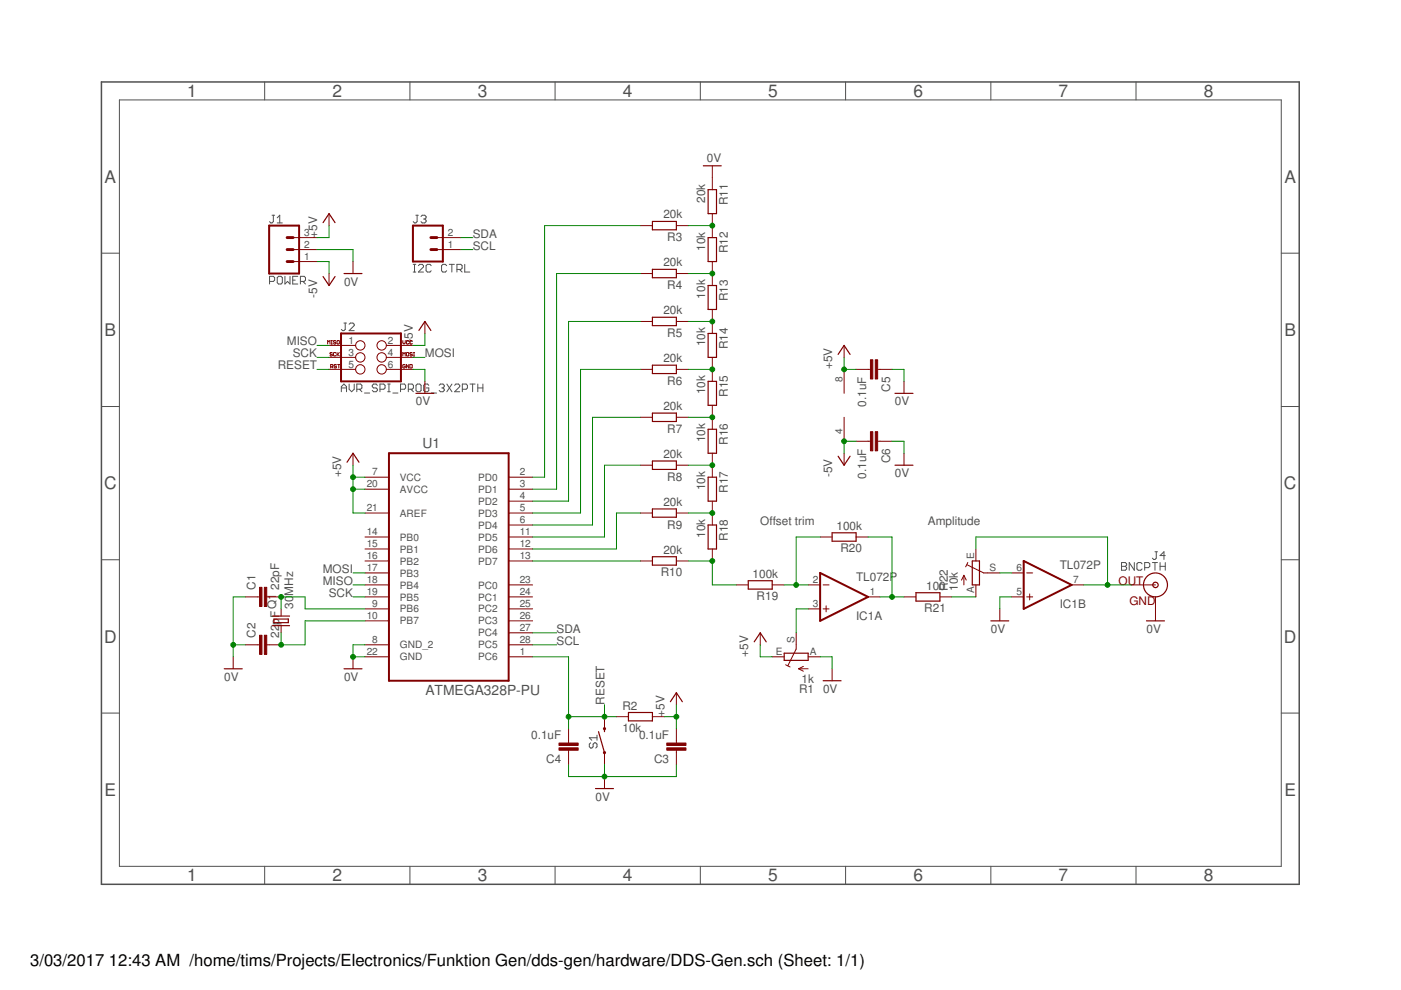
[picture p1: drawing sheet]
<svg xmlns="http://www.w3.org/2000/svg" width="297mm" height="210mm" viewBox="0 0 297 210" stroke-linecap="round" stroke-linejoin="round" font-family="sans-serif">
<path d="M21.5 17.4h254v170.1h-254z" fill="none" stroke="#505050" stroke-width=".32"/>
<g fill="none" stroke="#505050" stroke-width=".21">
<path d="M56.1 17.4v3.8M86.9 17.4v3.8M117.7 17.4v3.8M148.5 17.4v3.8M179.3 17.4v3.8M210.1 17.4v3.8M240.9 17.4v3.8M25.3 21.2h246.4v162.5h-246.4zM21.5 53.7h3.8M57.1 59.7h.9l.2-.3v-.5l-.2-.3h-.9v1.6M57.7 45.6h.5M58 45.6v1.4l-.3 .3h-.3l-.3-.3"/>
<path d="M58.8 47.3h1.1M58.8 46.2l.5-.6v1.7M59.1 58.6h.5l.3 .3v1l-.3 .3h-.5l-.3-.3v-1zM60.4 58.6v1.6l.6-.5 .5 .5v-1.6M62.1 59.4h.5M63.1 58.6h-1v1.6h1M63.7 59.7h.8l.3-.3v-.5l-.3-.3h-.8v1.6M64.2 59.7l.6 .5M87.6 57.7h.6M87.6 56h.6M87.9 56v1.7M88.2 45.6h.5"/>
<path d="M88.4 45.6v1.4l-.2 .3h-.3l-.3-.3M88.7 56.3l.3-.3h.5l.3 .3v.3l-1.1 1.1h1.1M89.3 45.9l.2-.3h.6l.2 .3v.3l-.2 .2M89.8 46.4h.3M90.1 46.4l.2 .3v.3l-.2 .3h-.6l-.2-.3M91.4 56.3l-.2-.3h-.6l-.3 .3v1.1l.3 .3h.6l.2-.3M94.7 56.3l-.3-.3h-.5l-.3 .3v1.1l.3 .3h.5l.3-.3M95.2 56h1.1M95.8 56v1.7M96.9 57.1h.8l.3-.2v-.6l-.3-.3h-.8v1.7M97.4 57.1l.6 .6M98.5 56v1.7h1.1"/>
<path d="M271.7 53.7h3.8M72.9 68.5h.6M73.2 68.5v1.3l-.3 .3h-.3l-.2-.3M74 68.7l.3-.2h.5l.3 .2v.3l-1.1 1.1h1.1M21.5 86.2h3.8M72.4 83.1v-1.1l.5-.6 .6 .6v1.1M72.4 82.3h1.1M74 81.4v1.1l.5 .6 .6-.6v-1.1M75.6 82.5h.9l.2-.2v-.6l-.2-.3h-.9v1.7M76.2 82.5l.5 .6M77.3 83.3h1.1M80 81.7l-.3-.3h-.5l-.3 .3v.3l.3 .3h.5l.3 .2v.3l-.3 .3h-.5l-.3-.3"/>
<path d="M80.6 82.5h.8l.2-.2v-.6l-.2-.3h-.8v1.7M82.2 81.4h.5M82.2 83.1h.5M82.5 81.4v1.7M83.3 83.3h1.1M84.9 82.5h.8l.3-.2v-.6l-.3-.3h-.8v1.7M86.6 82.5h.8l.3-.2v-.6l-.3-.3h-.8v1.7M87.1 82.5l.6 .6M88.5 81.4h.5l.3 .3v1.1l-.3 .3h-.5l-.3-.3v-1.1zM90.9 81.7l-.2-.3h-.6l-.3 .3v1.1l.3 .3h.6l.2-.3v-.5h-.5M91.5 83.3h1.1M93.1 81.7l.3-.3h.5l.3 .3v.3l-.3 .3"/>
<path d="M93.7 82.3h.2M93.9 82.3l.3 .2v.3l-.3 .3h-.5l-.3-.3M94.7 81.4l1.1 1.7M95.8 81.4l-1.1 1.7M96.4 81.7l.2-.3h.6l.3 .3v.3l-1.1 1.1h1.1M98 82.5h.8l.3-.2v-.6l-.3-.3h-.8v1.7M99.7 81.4h1M100.2 81.4v1.7M101.3 82.3h1.1M101.3 81.4v1.7M102.4 81.4v1.7M271.7 86.2h3.8"/>
<path d="M21.5 118.7h3.8M237.8 119.3h.8l.3 .2v.3l-.3 .3 .3 .3v.2l-.3 .3h-.8zM240.5 119.3v1.6l-1.1-1.6v1.6M242.1 119.5l-.2-.2h-.6l-.3 .2v1.1l.3 .3h.6l.2-.3M244.3 119.3h1.1M244.9 119.3v1.6M244.9 117h.5M245.2 117v1.3l-.3 .3h-.3l-.3-.3M246 119.3v1.6M247.1 119.3v1.6M247.1 117.8h-1.1l.8-.8v1.6M271.7 118.7h3.8"/>
<path d="M237.8 120.1h.8M242.7 120.4h.8l.3-.3v-.6l-.3-.2h-.8v1.6M246 120.1h1.1M21.5 151.2h3.8M125.2 157.5l-.3 .3v.5l.3 .3h.3l.3-.3v-.5l.2-.3h.3l.3 .3v.5l-.3 .3M126.6 155.9v1.1M126.6 156.4h-1.7l.6 .6M271.7 151.2h3.8M56.1 183.7v3.8M86.9 183.7v3.8M117.7 183.7v3.8M148.5 183.7v3.8"/>
<path d="M179.3 183.7v3.8M210.1 183.7v3.8M240.9 183.7v3.8"/>
</g>
<g fill="none" stroke="#800000" stroke-width=".21">
<path d="M151 35.2v5M62.1 52.9h5.1M62.1 50.4h5.1M62.1 55.5h5.1M69.8 45.3v2.5M69.8 58v2.5M74.8 55.5v2.5M92.6 52.9h5.1M92.6 50.4h5.1M135.8 47.8h2.5M135.8 58h2.5M143.4 47.8h2.5"/>
<path d="M143.4 58h2.5M151 45.3v5.1M151 55.5v5M69.5 72.9v-.7l.2 .3 .3-.3v.7M69.8 73.2h5.6M69.8 75.8h5.6M69.8 78.3h5.6M70.1 77.8l.5-.1-.1-.4h-.4v.7M70.2 72.9h.3M70.2 72.2h.3M70.3 77.8l.3 .2M70.3 72.2v.7"/>
<path d="M70.5 74.9l-.4-.2-.1 .3 .3 .1 .2 .3-.2 .1-.3-.1M71.2 74.9l-.1-.2-.4 .2 .1 .6 .4-.1M71.2 72.3l-.4-.1-.1 .3 .4 .1 .1 .2-.1 .1-.4-.1M71.3 77.4l-.1-.1-.4 .1 .2 .3 .3 .1-.1 .2-.4-.1M71.5 74.7v.8M71.6 77.3h.5M71.6 72.2l.3 .1-.1 .6-.3-.1zM71.6 75.1l.3 .4M71.8 77.3v.7M71.9 74.7l-.4 .5M81.9 73.2h5.6M81.9 75.8h5.6"/>
<path d="M81.9 78.3h5.6M85.4 72.2v.5l.3 .2 .2-.2v-.5M85.4 75.5v-.8l.3 .3 .2-.3v.8M85.9 77.4l-.1-.1-.4 .1 .1 .6 .4-.1v-.2h-.2M86.3 74.7l.4 .2-.2 .6-.3-.1zM86.7 72.3l-.2-.1-.3 .1v.5l.1 .1 .4-.1M86.7 77.3v.7l-.5-.7v.7M86.9 77.3l.5 .1-.1 .6h-.4zM87.4 74.9l-.1-.2-.4 .2 .1 .2 .4 .1-.1 .3-.4-.1M87.4 72.3l-.1-.1-.4 .1 .1 .6 .4-.1M87.7 74.7h.2M87.7 75.5h.2"/>
<path d="M87.8 74.7v.8M90.1 68.2v2.5M135.8 78.3h2.5M135.8 68.2h2.5M143.4 78.3h2.5M143.4 68.2h2.5M151 65.6v5.1M151 75.8v5.1M179 73.2v2.6M179 78.3v5.1M181.5 78.3h3.1M186.1 78.3h3"/>
<path d="M74.8 96.1v2.5M90.1 80.9v2.5M135.8 88.5h2.5M135.8 98.6h2.5M143.4 88.5h2.5M143.4 98.6h2.5M151 85.9v5.1M151 96.1v5.1M179 88.5v5.1M179 96.1v2.5M181.5 93.6h3.1M186.1 93.6h3"/>
<path d="M191.7 80.9v2.5M191.7 96.1v2.5M77.4 101.2h5.1M77.4 103.7h5.1M77.4 108.8h5.1M77.4 113.9h5.1M77.4 116.4h5.1M77.4 118.9h5.1M107.8 101.2h5.1M107.8 103.7h5.1M107.8 108.8h5.1M107.8 113.9h5.1"/>
<path d="M107.8 116.4h5.1M107.8 118.9h5.1M107.8 106.3h5.1M107.8 111.3h5.1M135.8 108.8h2.5M135.8 118.9h2.5M143.4 108.8h2.5M143.4 118.9h2.5M151 106.3v5M151 116.4v2.5M173.9 113.9h2.5M181.5 113.9h2.5"/>
<path d="M205 119.7l3.6 1.8h3.4M205.2 119.3l-.5 .9M206.9 116.4v2.5M49.4 139.3v2.5M52 126.6h3M52 136.7h3M56.6 126.6h3M56.6 136.7h3M59.6 129.1v1.5M59.6 132.7v1.5M74.8 139.3v2.5M77.4 121.5h5.1"/>
<path d="M77.4 124h5.1M77.4 126.6h5.1M77.4 129.1h5.1M77.4 131.6h5.1M77.4 136.7h5.1M77.4 139.3h5.1M107.8 124h5.1M107.8 126.6h5.1M107.8 129.1h5.1M107.8 131.6h5.1M107.8 136.7h5.1M107.8 139.3h5.1"/>
<path d="M107.8 134.2h5.1M156.1 124h2.5M161.2 134.2v2.5M163.7 124h2.6M163.7 139.3h2.6M168.8 134.2v3.4l-1.8 3.5M171.3 124h2.6M171.3 129.1h2.6M171.3 139.3h2.6M174.5 124h1.3M174.5 129.1h1.3M175.2 128.5v1.2"/>
<path d="M184 126.6h2.6M191.7 126.6h2.5M199.3 126.6h2.5M204.4 122v2M204.4 122l-.5 1M204.4 122l.5 1M206.9 124v2.6M212 129.1v2.5M214.5 121.5h2.5M214.5 126.6h2.5M217.7 121.5h1.2M217.7 126.6h1.2"/>
<path d="M218.3 125.9v1.3M227.2 124h2.5M239.9 124h5.1M245 126.6v5M120.5 154.5v3M120.5 159.1v3M128.2 152v2.5M128.2 159.6v2.5M130.7 152h2.5M138.3 152h2.6M143.4 146.9v2.5M143.4 154.5v3"/>
<path d="M143.4 159.1v3M166.6 140.9l.9 .5M169.3 141.8h2M169.3 141.8l1 .5M170.3 141.3l-1 .5M176.4 141.8v2.5M128.2 164.7v2.5"/>
<circle cx="76.4" cy="73.2" r=".99"/>
<circle cx="76.4" cy="75.8" r=".99"/>
<circle cx="76.4" cy="78.3" r=".99"/>
<circle cx="80.9" cy="75.8" r=".99"/>
<circle cx="80.9" cy="73.2" r=".99"/>
<circle cx="80.9" cy="78.3" r=".99"/>
</g>
<g fill="none" stroke="#800000" stroke-width=".42">
<path d="M57.1 47.8h6.3v10.2h-6.3zM87.5 47.8h6.4v7.7h-6.4zM72.3 70.7h12.7v10.2h-12.7zM82.5 96.1h25.3v48.2h-25.3zM217 118.9l10.2 5.1-10.2 5.1zM173.9 121.5l10.1 5.1-10.1 5z"/>
<circle cx="128.2" cy="159.6" r=".13"/>
<circle cx="128.2" cy="154.5" r=".13"/>
</g>
<g fill="none" stroke="#800000" stroke-width=".25">
<path d="M149.1 35.2h3.8M68.5 58.6l1.3 1.9 1.2-1.9M68.5 47.2l1.3-1.9 1.2 1.9M72.9 58h3.9M138.3 46.9h5.1v1.8h-5.1zM138.3 57.1h5.1v1.8h-5.1zM150.1 40.2h1.8v5.1h-1.8zM150.1 50.4h1.8v5.1h-1.8zM88.8 70.1l1.3-1.9 1.3 1.9M138.3 67.3h5.1v1.7h-5.1zM138.3 77.4h5.1v1.8h-5.1zM150.1 60.5h1.8v5.1h-1.8z"/>
<path d="M150.1 70.7h1.8v5.1h-1.8zM177.7 75.1l1.3-1.9 1.2 1.9M73.6 98l1.2-1.9 1.3 1.9M88.2 83.4h3.8M138.3 87.6h5.1v1.8h-5.1zM138.3 97.7h5.1v1.8h-5.1zM150.1 80.9h1.8v5h-1.8zM150.1 91h1.8v5.1h-1.8zM177.7 96.7l1.3 1.9 1.2-1.9M189.8 83.4h3.8M189.8 98.6h3.8M138.3 107.9h5.1v1.8h-5.1z"/>
<path d="M138.3 118h5.1v1.8h-5.1zM150.1 101.2h1.8v5.1h-1.8zM150.1 111.3h1.8v5.1h-1.8zM176.4 113h5.1v1.7h-5.1zM206.1 118.9h1.6v5.1h-1.6zM57.8 130.6h3.6M57.8 132.7h3.6M58.1 131.3h3v.7h-3zM158.6 123.1h5.1v1.8h-5.1zM159.9 136.1l1.3-1.9 1.3 1.9M166.3 138.5h5v1.5h-5zM194.2 125.7h5.1v1.7h-5.1z"/>
<path d="M210.1 131.6h3.8M243.1 131.6h3.8M47.5 141.8h3.9M72.9 141.8h3.9M126.9 155.1l1.3 4.5M128.2 154.5v.6M133.2 151.1h5.1v1.7h-5.1zM142.1 148.8l1.3-1.9 1.3 1.9M174.5 144.3h3.8M126.3 167.2h3.8"/>
<circle cx="245" cy="124" r="2.54"/>
<circle cx="245" cy="124" r=".57"/>
</g>
<g fill="#800000" stroke="#800000" stroke-width=".21">
<path d="M56 134.7h.6v4h-.6z"/>
<path d="M55 134.7h.5v4h-.5z"/>
<path d="M56 124.5h.6v4.1h-.6z"/>
<path d="M55 124.5h.5v4.1h-.5z"/>
<path d="M141.4 157.5h4v.6h-4z"/>
<path d="M141.4 158.6h4v.5h-4z"/>
<path d="M118.5 157.5h4.1v.6h-4.1z"/>
<path d="M118.5 158.6h4.1v.5h-4.1z"/>
<path d="M184.6 76.3h.5v4h-.5z"/>
<path d="M185.6 76.3h.5v4h-.5z"/>
<path d="M184.6 91.5h.5v4.1h-.5z"/>
<path d="M185.6 91.5h.5v4.1h-.5z"/>
</g>
<path d="M60.9 50.4h1.2M60.9 52.9h1.2M60.9 55.5h1.2M91.4 50.4h1.2M91.4 52.9h1.2" fill="none" stroke="#800000" stroke-width=".61"/>
<g fill="none" stroke="#008000" stroke-width=".21">
<path d="M67.2 52.9h7.6v2.6M67.2 55.5h2.6v2.5M69.8 47.8v2.6h-2.6M97.7 52.9h2.5M97.7 50.4h2.5M135.8 58h-17.8v45.7h-5.1M135.8 47.8h-20.3v53.4h-2.6M145.9 47.8h5.1M145.9 58h5.1M67.2 75.8h2.6M67.2 78.3h2.6M67.2 73.2h2.6"/>
<path d="M87.5 75.8h2.6M87.5 78.3h2.6v2.6M90.1 70.7v2.5h-2.6M135.8 68.2h-15.3v38.1h-7.6M135.8 78.3h-12.7v30.5h-10.2M145.9 78.3h5.1M145.9 68.2h5.1M179 75.8v2.5h2.5M189.1 78.3h2.6v2.6M74.8 98.6v10.2h2.6M135.8 98.6h-7.6v15.3h-15.3M135.8 88.5h-10.2v22.8h-12.7"/>
<path d="M145.9 88.5h5.1M145.9 98.6h5.1M181.5 93.6h-2.5v2.5M189.1 93.6h2.6v2.5M74.8 103.7h2.6M74.8 101.2h2.6M112.9 118.9h22.9M135.8 108.8h-5.1v7.6h-17.8M145.9 108.8h5.1M145.9 118.9h5.1v5.1h5.1M173.9 113.9h-5.1v10.1M184 113.9h5.1v12.7"/>
<path d="M206.9 116.4v-2.5h27.9v10.1M49.4 136.7h2.6M52 126.6h-2.6v12.7M59.6 129.1v-2.5h5.1v2.5h12.7M74.8 126.6h2.6M74.8 124h2.6M74.8 121.5h2.6M77.4 131.6h-12.7v5.1h-5.1v-2.5M77.4 136.7h-2.6v2.6h2.6M112.9 136.7h5.1M112.9 134.2h5.1M112.9 139.3h7.6v15.2"/>
<path d="M161.2 136.7v2.6h2.5M166.3 124h5M171.3 129.1h-2.5v5.1M173.9 139.3h2.5v2.5M186.6 126.6h5.1M201.8 126.6h5.1M212 121.5h2.5M214.5 126.6h-2.5v2.5M229.7 124h10.2M120.5 152h10.2M128.2 149.4v2.6M140.9 152h2.5"/>
<path d="M143.4 149.4v5.1M120.5 162.1v2.6h22.9v-2.6M128.2 162.1v2.6"/>
</g>
<g fill="#008000" stroke="#008000" stroke-width=".21">
<circle cx="59.6" cy="136.7" r=".51"/>
<circle cx="59.6" cy="126.6" r=".51"/>
<circle cx="49.4" cy="136.7" r=".51"/>
<circle cx="128.2" cy="164.7" r=".51"/>
<circle cx="74.8" cy="139.3" r=".51"/>
<circle cx="179" cy="93.6" r=".51"/>
<circle cx="74.8" cy="101.2" r=".51"/>
<circle cx="74.8" cy="103.7" r=".51"/>
<circle cx="143.4" cy="152" r=".51"/>
<circle cx="179" cy="78.3" r=".51"/>
<circle cx="151" cy="108.8" r=".51"/>
<circle cx="151" cy="98.6" r=".51"/>
<circle cx="151" cy="88.5" r=".51"/>
<circle cx="151" cy="78.3" r=".51"/>
<circle cx="151" cy="68.2" r=".51"/>
<circle cx="151" cy="58" r=".51"/>
<circle cx="151" cy="47.8" r=".51"/>
<circle cx="151" cy="118.9" r=".51"/>
<circle cx="128.2" cy="152" r=".51"/>
<circle cx="120.5" cy="152" r=".51"/>
<circle cx="168.8" cy="124" r=".51"/>
<circle cx="189.1" cy="126.6" r=".51"/>
<circle cx="234.8" cy="124" r=".51"/>
</g>
<g font-size="3.7" fill="#505050">
<text x="39.7" y="20.6">1</text>
<text x="70.5" y="20.6">2</text>
<text x="101.3" y="20.6">3</text>
<text x="132.1" y="20.6">4</text>
<text x="162.9" y="20.6">5</text>
<text x="193.7" y="20.6">6</text>
<text x="224.4" y="20.6">7</text>
<text x="255.2" y="20.6">8</text>
<text x="22.2" y="38.7">A</text>
<text x="272.3" y="38.7">A</text>
<text x="22.2" y="71.2">B</text>
<text x="272.3" y="71.2">B</text>
<text x="22.1" y="103.7">C</text>
<text x="272.2" y="103.7">C</text>
<text x="22.1" y="136.2">D</text>
<text x="272.2" y="136.2">D</text>
<text x="22.2" y="168.7">E</text>
<text x="272.3" y="168.7">E</text>
<text x="39.7" y="186.9">1</text>
<text x="70.5" y="186.9">2</text>
<text x="101.3" y="186.9">3</text>
<text x="132.1" y="186.9">4</text>
<text x="162.9" y="186.9">5</text>
<text x="193.7" y="186.9">6</text>
<text x="224.4" y="186.9">7</text>
<text x="255.2" y="186.9">8</text>
</g>
<g font-size="3.5">
<text x="6.4" y="204.7">3/03/2017</text>
<text x="23.1" y="204.7">12:43 AM /home/tims/Projects/Electronics/Funktion Gen/dds-gen/hardware/DDS-Gen.sch (Sheet: 1/1)</text>
</g>
<g font-size="2.9" fill="#505050">
<text x="89.6" y="94.9">U1</text>
<text x="90.2" y="147.4">ATMEGA328P-PU</text>
</g>
<g font-size="2.5" fill="#505050">
<text x="149.9" y="34.4">0V</text>
<text x="140.7" y="46.3">20k</text>
<text x="149.5" y="43" transform="rotate(-90 149.5 43)">20k</text>
<text x="154.3" y="43.5" transform="rotate(-90 154.3 43.5)">R11</text>
<text x="67.2" y="50.4" transform="rotate(-90 67.2 50.4)">+5V</text>
<text x="100.2" y="52.9">SCL</text>
<text x="100.2" y="50.4">SDA</text>
<text x="141.5" y="51.1">R3</text>
<text x="149.5" y="53.1" transform="rotate(-90 149.5 53.1)">10k</text>
<text x="154.3" y="53.7" transform="rotate(-90 154.3 53.7)">R12</text>
<text x="140.7" y="56.5">20k</text>
<text x="67.2" y="63.1" transform="rotate(-90 67.2 63.1)">-5V</text>
<text x="72.9" y="60.5">0V</text>
<text x="141.5" y="61.3">R4</text>
<text x="149.5" y="63.3" transform="rotate(-90 149.5 63.3)">10k</text>
<text x="154.3" y="63.8" transform="rotate(-90 154.3 63.8)">R13</text>
<text x="140.7" y="66.6">20k</text>
<text x="141.5" y="71.4">R5</text>
<text x="60.8" y="73.2">MISO</text>
<text x="62.1" y="75.8">SCK</text>
<text x="87.5" y="73.2" transform="rotate(-90 87.5 73.2)">+5V</text>
<text x="90.1" y="75.8">MOSI</text>
<text x="140.7" y="76.8">20k</text>
<text x="149.5" y="73.4" transform="rotate(-90 149.5 73.4)">10k</text>
<text x="154.3" y="74" transform="rotate(-90 154.3 74)">R14</text>
<text x="58.9" y="78.3">RESET</text>
<text x="141.5" y="81.6">R6</text>
<text x="149.5" y="83.6" transform="rotate(-90 149.5 83.6)">10k</text>
<text x="176.4" y="78.3" transform="rotate(-90 176.4 78.3)">+5V</text>
<text x="188.7" y="83" transform="rotate(-90 188.7 83)">C5</text>
<text x="88.2" y="85.9">0V</text>
<text x="140.7" y="86.9">20k</text>
<text x="154.3" y="84.2" transform="rotate(-90 154.3 84.2)">R15</text>
<text x="183.7" y="86.2" transform="rotate(-90 183.7 86.2)">0.1uF</text>
<text x="189.8" y="85.9">0V</text>
<text x="141.5" y="91.7">R7</text>
<text x="149.5" y="93.8" transform="rotate(-90 149.5 93.8)">10k</text>
<text x="154.3" y="94.3" transform="rotate(-90 154.3 94.3)">R16</text>
<text x="72.3" y="101.2" transform="rotate(-90 72.3 101.2)">+5V</text>
<text x="140.7" y="97.1">20k</text>
<text x="141.5" y="101.9">R8</text>
<text x="176.4" y="101.2" transform="rotate(-90 176.4 101.2)">-5V</text>
<text x="183.7" y="101.5" transform="rotate(-90 183.7 101.5)">0.1uF</text>
<text x="188.7" y="98.3" transform="rotate(-90 188.7 98.3)">C6</text>
<text x="189.8" y="101.2">0V</text>
<text x="140.7" y="107.3">20k</text>
<text x="149.5" y="103.9" transform="rotate(-90 149.5 103.9)">10k</text>
<text x="154.3" y="104.5" transform="rotate(-90 154.3 104.5)">R17</text>
<text x="141.5" y="112.1">R9</text>
<text x="161.2" y="111.3">Offset trim</text>
<text x="177.4" y="112.3">100k</text>
<text x="196.7" y="111.3">Amplitude</text>
<text x="140.7" y="117.4">20k</text>
<text x="149.5" y="114.1" transform="rotate(-90 149.5 114.1)">10k</text>
<text x="154.3" y="114.6" transform="rotate(-90 154.3 114.6)">R18</text>
<text x="178.2" y="117.1">R20</text>
<text x="54.1" y="125" transform="rotate(-90 54.1 125)">C1</text>
<text x="59.2" y="125" transform="rotate(-90 59.2 125)">22pF</text>
<text x="68.4" y="124">MISO</text>
<text x="68.4" y="121.5">MOSI</text>
<text x="140.1" y="122.2">R10</text>
<text x="159.6" y="122.5">100k</text>
<text x="181.5" y="123.3">TL072P</text>
<text x="196.4" y="125">100</text>
<text x="200.9" y="125.3" transform="rotate(-90 200.9 125.3)">R22</text>
<text x="203.1" y="125.3" transform="rotate(-90 203.1 125.3)">10k</text>
<text x="224.7" y="120.7">TL072P</text>
<text x="58.6" y="129.1" transform="rotate(-90 58.6 129.1)">Q1</text>
<text x="59.2" y="131" transform="rotate(-90 59.2 131)">F</text>
<text x="62.1" y="129.1" transform="rotate(-90 62.1 129.1)">30</text>
<text x="62.1" y="126.3" transform="rotate(-90 62.1 126.3)">MHz</text>
<text x="69.7" y="126.6">SCK</text>
<text x="160.4" y="127.3">R19</text>
<text x="181.5" y="131.5">IC1A</text>
<text x="196" y="129.8">R21</text>
<text x="224.7" y="129">IC1B</text>
<text x="54.1" y="135.2" transform="rotate(-90 54.1 135.2)">C2</text>
<text x="59.2" y="135.2" transform="rotate(-90 59.2 135.2)">22</text>
<text x="59.2" y="132.4" transform="rotate(-90 59.2 132.4)">p</text>
<text x="118" y="136.7">SCL</text>
<text x="118" y="134.2">SDA</text>
<text x="210.1" y="134.2">0V</text>
<text x="243.1" y="134.2">0V</text>
<text x="158.6" y="139.3" transform="rotate(-90 158.6 139.3)">+5V</text>
<text x="47.5" y="144.3">0V</text>
<text x="72.9" y="144.3">0V</text>
<text x="128.2" y="149.4" transform="rotate(-90 128.2 149.4)">RESET</text>
<text x="169.4" y="147">R1</text>
<text x="170" y="144.8">1k</text>
<text x="174.5" y="146.9">0V</text>
<text x="132" y="155.3">10k</text>
<text x="132" y="150.5">R2</text>
<text x="140.9" y="152" transform="rotate(-90 140.9 152)">+5V</text>
<text x="112.6" y="156.7">0.1uF</text>
<text x="115.8" y="161.7">C4</text>
<text x="135.5" y="156.7">0.1uF</text>
<text x="138.7" y="161.7">C3</text>
<text x="126.3" y="169.7">0V</text>
</g>
<g font-size="2.5" fill="#800000">
<text x="237.2" y="124">OUT</text>
<text x="239.4" y="128.3">GND</text>
</g>
<g font-size="2.1" fill="#505050">
<text x="64.5" y="52.6">2</text>
<text x="64.5" y="50">3</text>
<text x="95" y="52.6">1</text>
<text x="95" y="50">2</text>
<text x="64.5" y="55.1">1</text>
<text x="73.9" y="72.9">1</text>
<text x="73.9" y="75.4">3</text>
<text x="73.9" y="78">5</text>
<text x="82.3" y="72.9">2</text>
<text x="82.3" y="75.4">4</text>
<text x="82.3" y="78">6</text>
<text x="178.6" y="81.1" transform="rotate(-90 178.6 81.1)">8</text>
<text x="178.6" y="92" transform="rotate(-90 178.6 92)">4</text>
<text x="78.9" y="100.8">7</text>
<text x="84.8" y="101.9">VCC</text>
<text x="101.4" y="101.9">PD0</text>
<text x="110.2" y="100.8">2</text>
<text x="77.8" y="103.4">20</text>
<text x="84.8" y="104.5">AVCC</text>
<text x="101.4" y="104.5">PD1</text>
<text x="101.4" y="107">PD2</text>
<text x="110.2" y="103.4">3</text>
<text x="110.2" y="105.9">4</text>
<text x="77.8" y="108.4">21</text>
<text x="77.8" y="113.5">14</text>
<text x="84.8" y="109.5">AREF</text>
<text x="101.4" y="109.5">PD3</text>
<text x="101.4" y="112.1">PD4</text>
<text x="110.2" y="108.4">5</text>
<text x="110.2" y="111">6</text>
<text x="110.2" y="113.5">11</text>
<text x="77.8" y="116">15</text>
<text x="77.8" y="118.6">16</text>
<text x="84.8" y="114.6">PB0</text>
<text x="84.8" y="117.2">PB1</text>
<text x="84.8" y="119.7">PB2</text>
<text x="101.4" y="114.6">PD5</text>
<text x="101.4" y="117.2">PD6</text>
<text x="101.4" y="119.7">PD7</text>
<text x="110.2" y="116">12</text>
<text x="110.2" y="118.6">13</text>
<text x="206.5" y="118.6" transform="rotate(-90 206.5 118.6)">E</text>
<text x="77.8" y="121.1">17</text>
<text x="77.8" y="123.7">18</text>
<text x="84.8" y="122.2">PB3</text>
<text x="84.8" y="124.8">PB4</text>
<text x="101.4" y="124.8">PC0</text>
<text x="110.2" y="123.7">23</text>
<text x="172.3" y="123.7">2</text>
<text x="206.5" y="125.8" transform="rotate(-90 206.5 125.8)">A</text>
<text x="209.8" y="121.1">S</text>
<text x="215.5" y="121.1">6</text>
<text x="227.6" y="123.7">7</text>
<text x="77.8" y="126.2">19</text>
<text x="77.8" y="131.3">10</text>
<text x="78.9" y="128.7">9</text>
<text x="84.8" y="127.3">PB5</text>
<text x="84.8" y="129.9">PB6</text>
<text x="101.4" y="127.3">PC1</text>
<text x="101.4" y="129.9">PC2</text>
<text x="110.2" y="126.2">24</text>
<text x="110.2" y="128.7">25</text>
<text x="110.2" y="131.3">26</text>
<text x="172.3" y="128.7">3</text>
<text x="184.4" y="126.2">1</text>
<text x="215.5" y="126.2">5</text>
<text x="78.9" y="136.4">8</text>
<text x="84.8" y="132.4">PB7</text>
<text x="84.8" y="137.5">GND_2</text>
<text x="101.4" y="132.4">PC3</text>
<text x="101.4" y="134.9">PC4</text>
<text x="101.4" y="137.5">PC5</text>
<text x="110.2" y="133.8">27</text>
<text x="110.2" y="136.4">28</text>
<text x="168.4" y="136.4" transform="rotate(-90 168.4 136.4)">S</text>
<text x="77.8" y="138.9">22</text>
<text x="84.8" y="140">GND</text>
<text x="101.4" y="140">PC6</text>
<text x="110.2" y="138.9">1</text>
<text x="164.5" y="138.9">E</text>
<text x="171.7" y="138.9">A</text>
</g>
</svg>
